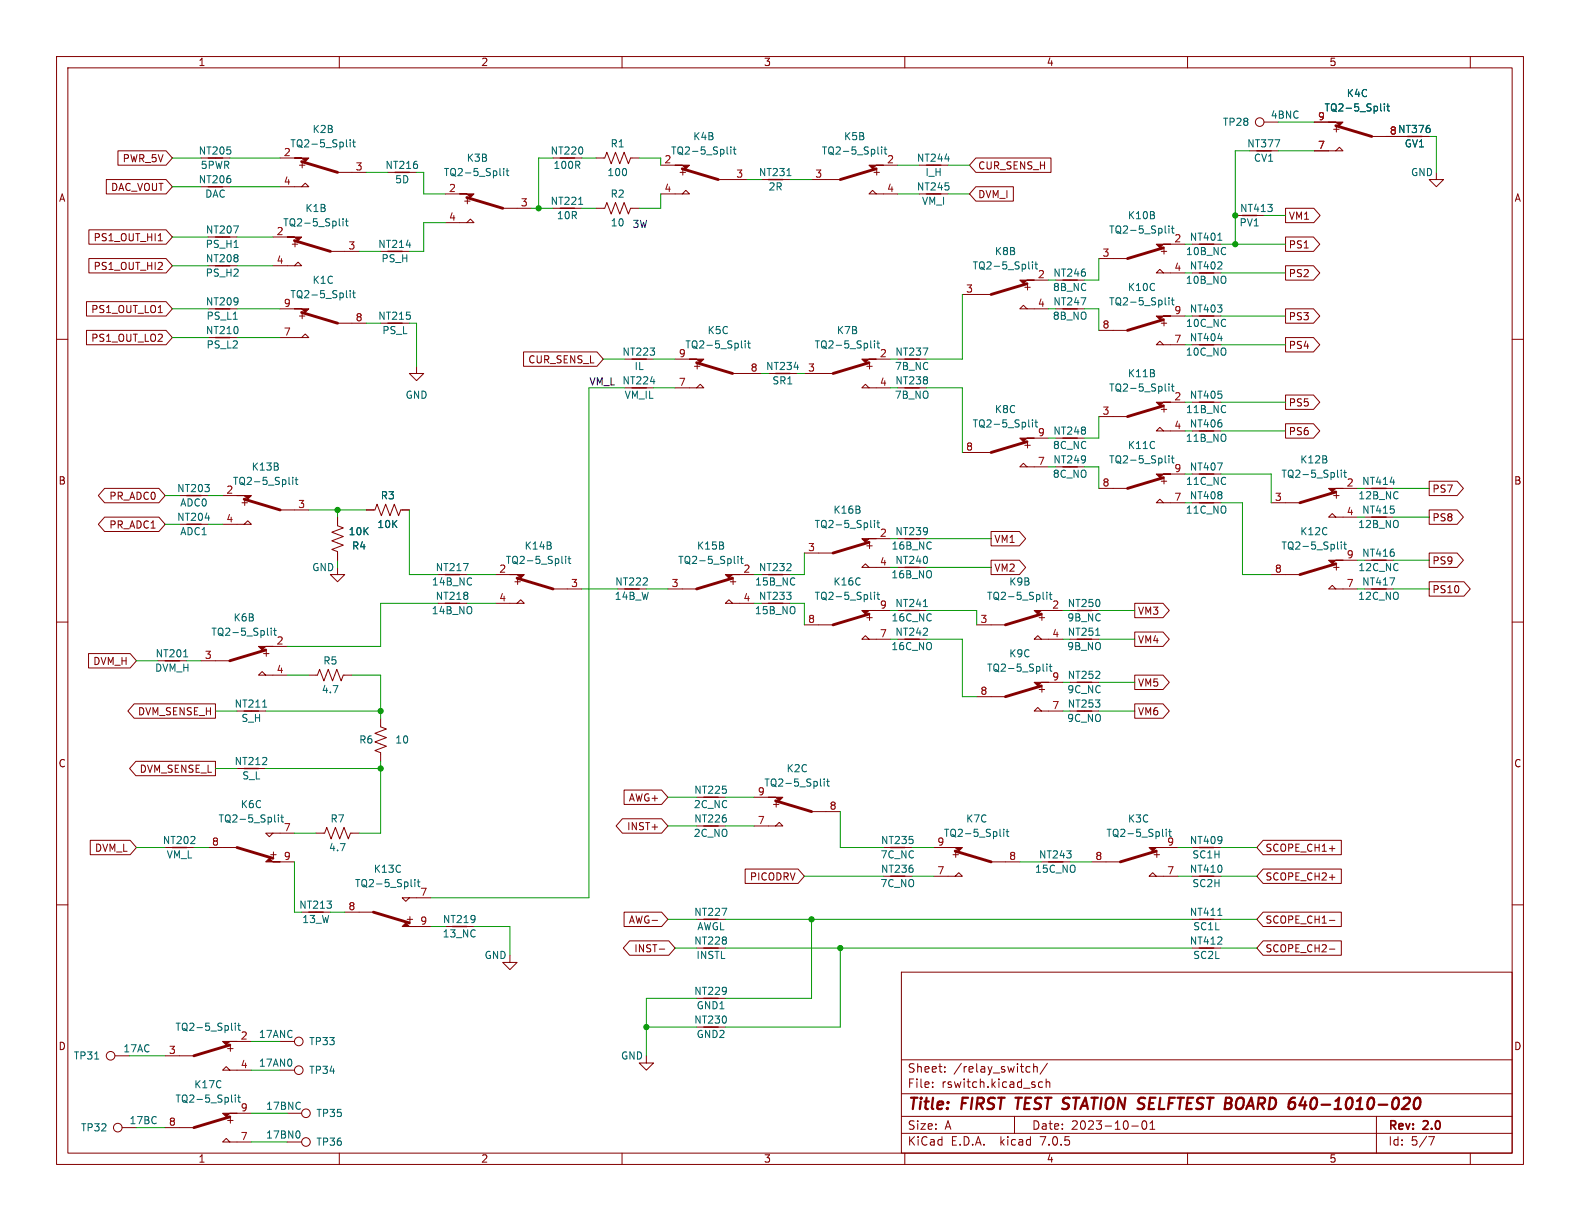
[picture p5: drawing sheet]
<svg xmlns="http://www.w3.org/2000/svg" width="279mm" height="216mm" viewBox="0 0 279 216" stroke-linecap="round" stroke-linejoin="round" font-family="sans-serif">
<g fill="none" stroke="#840000" stroke-width=".18">
<path d="M10 10h259.4v195.9h-259.4zM12 12h255.4v191.9h-255.4zM60 10v2M110 10v2M160 10v2M210 10v2M260 10v2M18.8 31.7h10.6l1.1 1.3-1.1 1.3h-10.6zM20.9 26.7h8.5l1.1 1.2-1.1 1.3h-8.5zM49.5 33h5.1l-.6-.6-.7 .6M49.5 27.9h2.6M59.7 30.5h5.1"/>
<path d="M78.7 39.4h5.1l-.6-.7-.7 .7M78.7 34.3h2.6M88.9 36.8h5.1M105.4 27.9h1.5l.4-1 .8 2.1 .7-2.1 .8 2.1 .8-2.1 .7 2.1 .4-1.1h1.5M105.4 36.8h1.5l.4-1 .8 2 .7-2 .8 2 .8-2 .7 2 .4-1h1.5M116.8 34.3h5.1l-.6-.6-.7 .6M116.8 29.2h2.6M127 31.8h5.1M143.5 31.8h5.1M154.9 34.3l-.6-.6-.6 .6h5M156.2 29.2h2.5M172.6 27.9h13.3v2.6h-13.3l-1.2-1.3z"/>
<path d="M172.6 33h6.6v2.6h-6.6l-1.2-1.3zM218.4 38.1h2.6M223.5 21.6h2.6M227.3 36.8h5l1.1 1.3-1.1 1.3h-5zM232.4 26.7h5.1l-.6-.7-.7 .7M232.4 21.6h2.5M242.6 24.1h5M254 30.5v1.3h1.3l-1.3 1.2-1.3-1.2h1.3M10 60h2M15.3 58.4h14.1l1.1 1.3-1.1 1.3h-14.1zM15.3 53.3h14.1l1.1 1.3-1.1 1.3h-14.1zM15.7 45.7h13.7l1.1 1.3-1.1 1.3h-13.7z"/>
<path d="M15.7 40.6h13.7l1.1 1.3-1.1 1.3h-13.7zM28 42.6h.7M48.3 47h5l-.6-.6-.6 .6M48.3 41.9h2.5M49.5 59.7h5.1l-.6-.6-.7 .6M49.5 54.6h2.6M58.4 44.5h5.1M59.7 57.2h5.1M170.2 52.1h5.1M181.6 54.6l-.6-.6-.7 .6h5.1M182.9 49.5h2.5M194.3 58.4h5.1"/>
<path d="M194.3 45.7h5.1M205.7 48.3l-.6-.7-.6 .7h5M207 55.9h2.5M207 43.2h2.5M227.3 41.9h5l1.1 1.3-1.1 1.3h-5zM227.3 47h5l1.1 1.3-1.1 1.2h-5zM227.3 59.7h5l1.1 1.3-1.1 1.2h-5zM227.3 54.6h5l1.1 1.3-1.1 1.3h-5zM267.4 60h2M73.7 64.8v1.2h1.2l-1.2 1.3-1.3-1.3h1.3M92.6 62.2h13l1.1 1.3-1.1 1.3h-13zM119.4 68.6h5.1l-.7-.7-.6 .7"/>
<path d="M119.4 63.5h2.5M129.5 66h5.1M142.2 66h5.1M153.7 68.6l-.7-.7-.6 .7h5.1M154.9 63.5h2.6M182.9 77.5h2.5M194.3 73.7h5.1M205.7 61l-.6-.7-.6 .7h5M205.7 76.2l-.6-.6-.6 .6h5M207 71.1h2.5M227.3 69.8h5l1.1 1.3-1.1 1.3h-5zM227.3 74.9h5l1.1 1.3-1.1 1.3h-5z"/>
<path d="M18.5 86.4h9.6l1.1 1.2-1.1 1.3h-9.6l-1.1-1.3zM18.5 91.4h9.6l1.1 1.3-1.1 1.3h-9.6l-1.1-1.3zM39.4 92.7h5l-.6-.6-.6 .6M39.4 87.6h2.5M49.5 90.2h5.1M59.7 91.4v1.6l1 .3-2 .8 2 .8-2 .7 2 .8-2 .8 1 .3v1.6M64.8 90.2h1.5l.4-1 .7 2 .8-2 .8 2 .7-2 .8 2 .4-1h1.5M142.2 97.8h5.1M154.9 95.3h2.6M170.2 80h5.1M175.3 99.1h5l1.1 1.2-1.1 1.3h-5zM175.3 94h5l1.1 1.3-1.1 1.2h-5z"/>
<path d="M181.6 82.6l-.6-.7-.7 .7h5.1M194.3 86.4h5.1M205.7 88.9l-.6-.6-.6 .6h5M207 83.8h2.5M224.8 88.9h5.1M236.2 91.4l-.6-.6-.7 .6h5.1M237.5 86.4h2.5M237.5 99.1h2.5M252.7 97.8h5l1.1 1.3-1.1 1.2h-5zM252.7 90.2h5l1.1 1.2-1.1 1.3h-5zM252.7 85.1h5l1.1 1.3-1.1 1.2h-5zM10 110h2"/>
<path d="M15.7 115.6h7.3l1.1 1.2-1.1 1.3h-7.3zM35.6 116.8h5M47 119.4l-.6-.7-.7 .7h5.1M48.3 114.3h2.5M54.6 119.4h1.5l.4-1 .8 2 .7-2 .8 2 .8-2 .7 2 .4-1h1.5M59.7 100.3v1.3h1.3l-1.3 1.3-1.3-1.3h1.3M87.6 106.7h5.1l-.6-.7-.7 .7M87.6 101.6h2.6M97.8 104.1h5.1M118.1 104.1h5.1M129.5 106.7l-.6-.7-.6 .7h5M130.8 101.6h2.5"/>
<path d="M142.2 110.5h5.1M153.7 113l-.7-.6-.6 .6h5.1M153.7 100.3l-.7-.6-.6 .6h5.1M154.9 108h2.6M172.7 110.5h5.1M184.1 113l-.6-.6-.6 .6h5.1M185.4 108h2.6M200.7 111.8h5l1.1 1.2-1.1 1.3h-5zM200.7 119.4h5l1.1 1.3-1.1 1.2h-5zM200.7 106.7h5l1.1 1.3-1.1 1.2h-5zM224.8 101.6h5.1M236.2 104.1l-.6-.6-.7 .6h5.1"/>
<path d="M252.7 102.9h6.2l1.1 1.2-1.1 1.3h-6.2zM267.4 110h2M23.7 124.5h14.4v2.5h-14.4l-1.1-1.3zM24 134.6h14.1v2.6h-14.1l-1.1-1.3zM67.3 127v1.5l1 .4-2 .8 2 .7-2 .8 2 .8-2 .7 1 .4v1.5M110.4 139.7h6.6l1.1 1.3-1.1 1.2h-6.6zM172.7 123.2h5.1M184.1 125.7l-.6-.6-.6 .6h5.1M185.4 120.7h2.6M200.7 124.5h5l1.1 1.2-1.1 1.3h-5zM10 160h2M16 148.6h7l1.1 1.3-1.1 1.2h-7z"/>
<path d="M36.8 149.9h5.1M48.3 147.3l-.7 .7-.6-.7h5.1M49.5 152.4h2.6M55.9 147.3h1.5l.4-1 .7 2 .8-2 .8 2 .7-2 .8 2 .4-1h1.5M72.4 158.8l-.6 .6-.7-.6h5.1M110.1 144.8h6.9l1.1 1.3-1.1 1.2h-6.9l-1.2-1.2zM131.8 153.7h9.3l1.1 1.2-1.1 1.3h-9.3zM133.3 146.1h5.1l-.6-.7-.6 .7M133.3 141h2.6M143.5 143.5h5.1M165.1 154.9h5.1l-.7-.6-.6 .6M165.1 149.9h2.5"/>
<path d="M175.3 152.4h5M193 152.4h5.1M204.5 154.9l-.7-.6-.6 .6h5.1M205.7 149.9h2.6M223.4 153.7h13.8v2.5h-13.8l-1.2-1.3zM223.4 148.6h13.8v2.5h-13.8l-1.2-1.2zM235.1 155.1h1M235.1 150h1M267.4 160h2M61 161.3h5M73.7 163.8h2.5M90.2 168.9v1.3h1.2l-1.2 1.3-1.3-1.3h1.3"/>
<path d="M110.4 161.3h6.6l1.1 1.3-1.1 1.2h-6.6zM111.3 166.4h7l1.1 1.2-1.1 1.3h-7l-1.1-1.3zM116.6 167.8h.9M159.4 171.9h108v32h-108zM223.4 166.4h13.8v2.5h-13.8l-1.2-1.3zM223.4 161.3h13.8v2.5h-13.8l-1.2-1.2zM235.1 167.8h1M235.1 162.7h1M20.3 186.7h2.6M21.6 199.4h2.5M29.2 186.7h5.1M29.2 199.4h5.1"/>
<path d="M40.6 189.2l-.6-.6-.6 .6h5M41.9 184.2h2.5M41.9 196.9h2.5M49.5 184.2h2.6M49.5 189.2h2.6M50.8 196.9h2.5M114.3 186.7v1.3h1.3l-1.3 1.2-1.3-1.2h1.3M159.4 197.4h108M159.4 193.4h108M159.4 187.4h108M164.9 192.1v.2M164.9 191.4v.1"/>
<path d="M167.1 189.4v.2M167.1 188.7v.1M179.4 197.4v3M181.7 188.6l.4 .1M182.1 189.5l-.4 .1M182.8 188.7l.2-.1 .4 .1v.9M182.8 188.1v1.5M184.4 191.4l-.5-.1-.3 .3v.4l.2 .2h.6M185 191.4l.2-.1 .4 .1v.9M185 190.8v1.5M185.2 188l-1.3 1.9M200.1 199.1h1.2"/>
<path d="M202.1 198.3l.2-.1a.81 .81 0 0 1 .6 .6 .81 .81 0 0 1-.3 .8l-.2 .1a.81 .81 0 0 1-.3-1.4zM203.4 199.7h.8M203.4 198.6l.4-.4v1.5M243.4 197.4v6.5M40.6 201.9l-.6-.6-.6 .6h5M50.8 201.9h2.5M60 203.9v2M110 203.9v2M159.4 200.4h108M160 203.9v2M210 203.9v2M252.6 201h1l-.6 1.5"/>
<path d="M260 203.9v2"/>
<circle cx="222.8" cy="21.6" r=".76"/>
<circle cx="19.6" cy="186.7" r=".76"/>
<circle cx="20.8" cy="199.4" r=".76"/>
<circle cx="52.8" cy="184.1" r=".76"/>
<circle cx="52.8" cy="189.2" r=".76"/>
<circle cx="54.1" cy="196.8" r=".76"/>
<circle cx="54.1" cy="201.9" r=".76"/>
</g>
<path d="M249.2 194.2l.1 .3-.1 .5M250.3 194.3a.46 .46 0 0 1 .5-.2 .46 .46 0 0 1 .3 .4 1.15 1.15 0 0 1-.7 1.6l-.2-.1a1.54 1.54 0 0 1 .1-1.7z" fill="none" stroke="#840000" stroke-width=".4"/>
<g fill="none" stroke="#840000" stroke-width=".51">
<path d="M53.3 28.6l6.4 1.9M82.5 34.9l6.4 1.9M120.6 29.8l6.4 2M154.9 29.8l-6.3 2M236.2 22.2l6.4 1.9M52.1 42.5l6.3 2M53.3 55.2l6.4 2M181.6 50.2l-6.3 1.9M205.7 56.5l-6.3 1.9M205.7 43.8l-6.3 1.9M123.2 64.1l6.3 1.9M153.7 64.1l-6.4 1.9"/>
<path d="M181.6 78.1l-6.3 1.9M205.7 71.8l-6.3 1.9M43.2 88.3l6.3 1.9M153.7 95.9l-6.4 1.9M205.7 84.5l-6.3 1.9M236.2 99.7l-6.3 1.9M236.2 87l-6.3 1.9M47 114.9l-6.4 1.9M91.4 102.2l6.4 1.9M129.5 102.2l-6.3 1.9M153.7 108.6l-6.4 1.9M184.1 108.6l-6.3 1.9"/>
<path d="M184.1 121.3l-6.3 1.9M41.9 149.9l6.4 1.9M137.2 141.6l6.3 1.9M168.9 150.5l6.4 1.9M204.5 150.5l-6.4 1.9M66 161.3l6.4 1.9M40.6 184.8l-6.3 1.9M40.6 197.5l-6.3 1.9"/>
</g>
<g fill="#840000" stroke="#840000" stroke-width=".18">
<path d="M45.7 114.3h2.6h-1.3l-.6 .6z"/>
<path d="M52.1 54.6h2.5l-.6 .6-.7-.6z"/>
<path d="M47 152.4l.6-.6 .7 .6h1.2z"/>
<path d="M39.4 184.2h2.5h-1.3l-.6 .6z"/>
<path d="M52.1 27.9h2.5l-.6 .7-.7-.7z"/>
<path d="M182.9 120.7h2.5h-1.3l-.6 .6z"/>
<path d="M50.8 41.9h2.5l-.6 .6-.6-.6z"/>
<path d="M39.4 196.9h2.5h-1.3l-.6 .6z"/>
<path d="M90.2 101.6h2.5l-.6 .6-.7-.6z"/>
<path d="M71.1 163.8l.7-.6 .6 .6h1.3z"/>
<path d="M204.5 55.9h2.5h-1.3l-.6 .6z"/>
<path d="M128.3 101.6h2.5h-1.3l-.6 .6z"/>
<path d="M81.3 34.3h2.5l-.6 .6-.7-.6z"/>
<path d="M41.9 87.6h2.5l-.6 .7-.6-.7z"/>
<path d="M204.5 43.2h2.5h-1.3l-.6 .6z"/>
<path d="M119.4 29.2h2.5l-.6 .6-.7-.6z"/>
<path d="M121.9 63.5h2.6l-.7 .6-.6-.6z"/>
<path d="M153.7 29.2h2.5h-1.3l-.6 .6z"/>
<path d="M180.3 49.5h2.6h-1.3l-.6 .7z"/>
<path d="M180.3 77.5h2.6h-1.3l-.6 .6z"/>
<path d="M152.4 63.5h2.5h-1.2l-.7 .6z"/>
<path d="M152.4 108h2.5h-1.2l-.7 .6z"/>
<path d="M152.4 95.3h2.5h-1.2l-.7 .6z"/>
<path d="M182.9 108h2.5h-1.3l-.6 .6z"/>
<path d="M135.9 141h2.5l-.6 .6-.6-.6z"/>
<path d="M234.9 21.6h2.6l-.6 .6-.7-.6z"/>
<path d="M203.2 149.9h2.5h-1.2l-.7 .6z"/>
<path d="M167.6 149.9h2.6l-.7 .6-.6-.6z"/>
<path d="M204.5 83.8h2.5h-1.3l-.6 .7z"/>
<path d="M204.5 71.1h2.5h-1.3l-.6 .7z"/>
<path d="M234.9 99.1h2.6h-1.3l-.6 .6z"/>
<path d="M234.9 86.4h2.6h-1.3l-.6 .6z"/>
</g>
<g fill="none" stroke="#006464" stroke-width=".18">
<path d="M244.1 19.4l.2 .2M244.8 18.4v.1M244.8 18.8v.8M245.2 18.8h.5M245.4 18.4v1l.3 .2M60 39.8l.2 .1M60.7 38.7v.1M60.7 39.1v.8M61.1 39.1h.5M61.3 25.8l.1 .2M61.3 38.7v1.1l.3 .1M61.9 24.7v.1"/>
<path d="M61.9 25.1v.9M62.4 25.1h.4M62.5 24.7v1.1l.3 .2M88.4 30.9l.2 .2M89.1 29.8v.1M89.1 30.2v.9M89.5 30.2h.5M89.7 29.8v1.1l.3 .2M102.3 36.1h.8M128.6 27.1l.2 .1M129.2 26v.1M129.2 26.4v.8"/>
<path d="M129.7 26.4h.4M129.8 26v1.1l.3 .1M139.2 31.1h.7M155.2 27.1l.2 .1M155.9 26v.1M155.9 26.4v.8M156.3 26.4h.5M156.5 26l.1 1.2M206.7 39.9v.2M207.3 39.9l.1 1.3M61.3 52.5l.1 .1M61.9 51.4v.1"/>
<path d="M61.9 51.8v.8M62.4 51.8h.4M62.5 51.4v1.1l.3 .1M181.9 47.4l.2 .2M182.6 46.3v.1M182.6 46.7v.9M183 46.7h.5M183.2 46.3v1.2M206 53.7l.2 .2M206 41l.2 .2M206.7 40.4v.8M206.7 52.6v.2"/>
<path d="M206.7 53.1v.8M207.1 53.1h.5M207.1 40.4h.5M207.3 52.6l.1 1.3M215.4 42.5h.7M131.1 61.4l.2 .1M131.8 60.3v.1M131.8 60.7v.8M132.2 60.7h.5M132.4 60.3v1.1l.3 .1M154 61.4l.2 .1M154.6 60.3v.1"/>
<path d="M154.6 60.7v.8M155.1 60.7h.4M155.2 60.3l.1 1.2M181.9 75.3l.2 .2M182.6 74.2v.2M182.6 74.7v.8M183 74.7h.5M183.2 74.2v1.2M206 69l.2 .2M206.7 67.9v.1M206.7 68.3v.9M207.1 68.3h.5"/>
<path d="M207.3 67.9l.1 1.2M51.1 85.5l.2 .2M51.8 84.4v.1M51.8 84.8v.9M52.2 84.8h.5M52.4 84.4v1.1l.3 .2M99.4 99.5l.1 .1M100 98.4v.1M100 98.8v.8M100.5 98.8h.4M100.6 98.4v1.1l.3 .1M129.8 99.5l.2 .1"/>
<path d="M130.5 98.4v.1M130.5 98.8v.8M130.9 98.8h.5M131.1 98.4l.1 1.2M154 93.1l.2 .2M154.6 92v.1M154.6 92.4v.9M155.1 92.4h.4M155.2 92l.1 1.2M206 81.7l.2 .2M206.7 80.6v.1M206.7 81v.9"/>
<path d="M207.1 81h.5M207.3 80.6l.1 1.2M236.5 96.9l.2 .2M236.5 84.2l.2 .2M237.2 83.1v.2M237.2 83.6v.8M237.2 95.8v.2M237.2 96.3v.8M237.6 96.3h.5M237.6 83.6h.5M237.8 83.1l.1 1.2M237.8 95.8l.1 1.2"/>
<path d="M32.5 116.1h.7M47.3 112.2l.2 .1M48 111.1v.1M48 111.5v.8M48.4 111.5h.5M48.6 111.1v1.2M154 105.8l.2 .2M154.6 104.7v.1M154.6 105.1v.9M155.1 105.1h.4M155.2 104.7l.1 1.2M163.3 107.3h.7"/>
<path d="M184.5 118.5l.1 .2M184.5 105.8l.1 .2M185.1 104.7v.1M185.1 105.1v.9M185.1 117.4v.1M185.1 117.8v.9M185.5 117.8h.5M185.5 105.1h.5M185.7 104.7l.1 1.2M185.7 117.4l.1 1.2M193.8 112.3h.7M46.4 125h.8"/>
<path d="M145.1 138.8l.2 .2M145.7 137.7v.2M145.7 138.2v.8M146.2 138.2h.5M146.4 137.7v1.1l.3 .2M48.6 145.2l.1 .2M49.2 144.1v.1M49.2 144.5v.9M49.7 144.5h.4M49.8 144.1l.1 1.2M72.7 156.6l.2 .2M73.4 155.5v.1"/>
<path d="M73.4 155.9v.9M73.8 155.9h.5M74 155.5v1.2M176.8 147.7l.2 .2M177.5 146.6v.2M177.5 147.1v.8M177.9 147.1h.5M178.1 146.6v1.1l.3 .2M205.6 147.7l.2 .2M206.2 146.6v.2M206.2 147.1v.8M206.7 147.1h.4"/>
<path d="M206.8 146.6l.1 1.2M215.4 161.9h.7M40.9 182l.2 .2M40.9 194.7l.2 .2M41.6 180.9v.1M41.6 181.3v.9M41.6 193.6v.1M41.6 194v.9M42 181.3h.5M42 194h.5M42.2 180.9l.1 1.2M42.2 193.6l.1 1.2"/>
<path d="M52.9 200.1l.1 .4-.1 .6"/>
</g>
<g fill="none" stroke="#009600" stroke-width=".18">
<path d="M30.5 27.9h5.1M30.5 33h5.1M40.6 27.9h8.9M40.6 33h8.9M64.8 30.5h3.8M73.7 30.5h1.2v3.8h3.8M78.7 39.4h-3.8v5.1h-2.5M94 36.8h3.8M97.8 27.9h-2.6v8.9M102.9 27.9h2.5M102.9 36.8h2.5M113 27.9h3.8v1.3"/>
<path d="M116.8 34.3v2.5h-3.8M132.1 31.8h2.5M139.7 31.8h3.8M158.7 29.2h3.9M158.7 34.3h3.9M167.6 29.2h3.8M167.6 34.3h3.8M221 26.7h-2.6v16.5M223.5 38.1h3.8M226.1 26.7h6.3M226.1 21.6h6.3M252.7 24.1h1.3v6.4"/>
<path d="M30.5 54.6h6.3M30.5 41.9h6.3M30.5 47h6.3M30.5 59.7h6.3M41.9 54.6h7.6M41.9 41.9h6.4M41.9 47h6.4M41.9 59.7h7.6M63.5 44.5h3.8M64.8 57.2h2.5M72.4 57.2h1.3v7.6M170.2 52.1v11.4h-6.4"/>
<path d="M185.4 54.6h1.3M185.4 49.5h1.3M191.8 54.6h2.5v3.8M194.3 45.7v3.8h-2.5M209.5 55.9h1.3M209.5 43.2h1.3M209.5 48.3h1.3M215.9 55.9h11.4M215.9 43.2h11.4M215.9 48.3h11.4M106.7 63.5h3.8M110.5 68.6h-6.4v90.2h-27.9"/>
<path d="M115.6 63.5h3.8M115.6 68.6h3.8M134.6 66h1.3M141 66h1.2M157.5 63.5h1.2M157.5 68.6h1.2M163.8 68.6h6.4v11.4M185.4 77.5h1.3M194.3 73.7v3.8h-2.5M209.5 71.1h1.3M209.5 61h1.3M209.5 76.2h1.3"/>
<path d="M215.9 71.1h11.4M215.9 61h11.4M215.9 76.2h11.4M29.2 87.6h2.5M29.2 92.7h2.5M36.8 87.6h2.6M36.8 92.7h2.6M54.6 90.2h10.2M59.7 90.2v1.2M59.7 99.1v1.2M72.4 90.2v11.4h5.1M142.2 97.8v3.8h-2.5"/>
<path d="M157.5 95.3h1.2M163.8 95.3h11.5M185.4 82.6h1.3M191.8 82.6h2.5v3.8M209.5 83.8h1.3M209.5 88.9h1.3M215.9 83.8h8.9v5.1M215.9 88.9h3.8v12.7h5.1M240 99.1h1.3M240 91.4h1.3M240 86.4h1.3M246.4 99.1h6.3"/>
<path d="M246.4 91.4h6.3M246.4 86.4h6.3M24.1 116.8h3.8M33 116.8h2.6M50.8 119.4h3.8M62.2 119.4h5.1v7.6M77.5 106.7h-10.2v7.6h-16.5M82.5 101.6h5.1M82.5 106.7h5.1M102.9 104.1h6.3M114.3 104.1h3.8M133.3 101.6h1.3"/>
<path d="M133.3 106.7h1.3M139.7 106.7h2.5v3.8M157.5 113h1.2M157.5 108h1.2M157.5 100.3h1.2M163.8 113h6.4v10.2h2.5M163.8 108h8.9v2.5M163.8 100.3h11.5M188 113h1.2M188 108h1.2M194.3 113h6.4M194.3 108h6.4"/>
<path d="M240 104.1h1.3M246.4 104.1h6.3M38.1 125.7h3.8M38.1 135.9h3.8M47 125.7h20.3M47 135.9h20.3M67.3 134.6v12.7h-3.8M188 120.7h1.2M188 125.7h1.2M194.3 120.7h6.4M194.3 125.7h6.4M24.1 149.9h5.1"/>
<path d="M34.3 149.9h2.5M52.1 152.4v8.9h1.2M52.1 147.3h3.8M118.1 146.1h5.1M118.1 141h5.1M128.3 146.1h5M128.3 141h5M142.2 154.9h14M148.6 143.5v6.4h7.6M161.3 149.9h3.8M161.3 154.9h3.8M180.3 152.4h3.8"/>
<path d="M189.2 152.4h3.8M208.3 149.9h2.5M208.3 154.9h2.5M215.9 149.9h6.3M215.9 154.9h6.3M58.4 161.3h2.6M76.2 163.8h2.5M83.8 163.8h6.4v5.1M118.1 162.6h5.1M119.4 167.6h3.8M123.2 176.5h-8.9v10.2M128.3 162.6h82.5"/>
<path d="M128.3 167.6h82.5M143.5 162.6v13.9h-15.2M148.6 167.6v14h-20.3M215.9 162.6h6.3M215.9 167.6h6.3M22.9 186.7h6.3M24.1 199.4h5.1M44.4 184.2h5.1M44.4 196.9h6.4M44.4 189.2h5.1M114.3 181.6h8.9M44.4 201.9h6.4"/>
</g>
<g fill="#009600" stroke="#009600" stroke-width=".18">
<circle cx="143.5" cy="162.6" r=".46"/>
<circle cx="114.3" cy="181.6" r=".46"/>
<circle cx="95.2" cy="36.8" r=".46"/>
<circle cx="67.3" cy="135.9" r=".46"/>
<circle cx="67.3" cy="125.7" r=".46"/>
<circle cx="59.7" cy="90.2" r=".46"/>
<circle cx="218.4" cy="38.1" r=".46"/>
<circle cx="218.4" cy="43.2" r=".46"/>
<circle cx="148.6" cy="167.6" r=".46"/>
</g>
<g font-size="2.8" fill="#840000">
<text x="160.4" y="196.7">Title:</text>
<text x="169.9" y="196.7">FIRST TEST STATION SELFTEST BOARD 640-1010-020</text>
</g>
<g font-size="2.1" fill="#840000">
<text x="160.4" y="189.8">Sheet:</text>
<text x="168.6" y="189.8">/relay_switch/</text>
<text x="160.4" y="192.5">File:</text>
<text x="166.4" y="192.5">rswitch.kicad_sch</text>
<text x="160.4" y="202.7">KiCad</text>
<text x="160.4" y="199.9">Size:</text>
<text x="167" y="199.9">A</text>
<text x="168.1" y="202.7">E.D.A.</text>
<text x="176.8" y="202.7">kicad</text>
<text x="182.4" y="199.9">Date:</text>
<text x="183.9" y="202.7">7.0.5</text>
<text x="189.3" y="199.9">2023-10-01</text>
<text x="245.4" y="200.1">Rev:</text>
<text x="245.4" y="202.7">Id:</text>
<text x="249.4" y="202.7">5/7</text>
<text x="251.6" y="200.1">2.0</text>
</g>
<g font-size="1.8" fill="#840000">
<text x="35" y="11.8">1</text>
<text x="85" y="11.8">2</text>
<text x="135" y="11.8">3</text>
<text x="185" y="11.8">4</text>
<text x="235" y="11.8">5</text>
<text x="237.1" y="23.7" transform="rotate(-90 237.1 23.7)">+</text>
<text x="21.7" y="28.9">PWR_5V</text>
<text x="10.4" y="35.8">A</text>
<text x="19.6" y="33.9">DAC_VOUT</text>
<text x="54.2" y="30.1" transform="rotate(-90 54.2 30.1)">+</text>
<text x="121.5" y="31.3" transform="rotate(-90 121.5 31.3)">+</text>
<text x="155.8" y="31.3" transform="rotate(-90 155.8 31.3)">+</text>
<text x="172.9" y="30.1">CUR_SENS_H</text>
<text x="172.9" y="35.2">DVM_I</text>
<text x="267.8" y="35.8">A</text>
<text x="83.4" y="36.4" transform="rotate(-90 83.4 36.4)">+</text>
<text x="227.8" y="39">VM1</text>
<text x="16.5" y="47.9">PS1_OUT_HI2</text>
<text x="16.5" y="42.8">PS1_OUT_HI1</text>
<text x="52.9" y="44" transform="rotate(-90 52.9 44)">+</text>
<text x="206.6" y="45.3" transform="rotate(-90 206.6 45.3)">+</text>
<text x="227.8" y="44.1">PS1</text>
<text x="182.4" y="51.7" transform="rotate(-90 182.4 51.7)">+</text>
<text x="227.8" y="49.2">PS2</text>
<text x="16.1" y="55.5">PS1_OUT_LO1</text>
<text x="54.2" y="56.7" transform="rotate(-90 54.2 56.7)">+</text>
<text x="206.6" y="58" transform="rotate(-90 206.6 58)">+</text>
<text x="227.8" y="56.8">PS3</text>
<text x="16.1" y="60.6">PS1_OUT_LO2</text>
<text x="93.4" y="64.4">CUR_SENS_L</text>
<text x="124" y="65.6" transform="rotate(-90 124 65.6)">+</text>
<text x="154.5" y="65.6" transform="rotate(-90 154.5 65.6)">+</text>
<text x="227.8" y="61.9">PS4</text>
<text x="206.6" y="73.2" transform="rotate(-90 206.6 73.2)">+</text>
<text x="227.8" y="72">PS5</text>
<text x="227.8" y="77.1">PS6</text>
<text x="182.4" y="79.6" transform="rotate(-90 182.4 79.6)">+</text>
<text x="10.3" y="85.8">B</text>
<text x="19.3" y="88.5">PR_ADC0</text>
<text x="44" y="89.8" transform="rotate(-90 44 89.8)">+</text>
<text x="206.6" y="85.9" transform="rotate(-90 206.6 85.9)">+</text>
<text x="237.1" y="88.5" transform="rotate(-90 237.1 88.5)">+</text>
<text x="253.2" y="87.3">PS7</text>
<text x="267.7" y="85.8">B</text>
<text x="19.3" y="93.6">PR_ADC1</text>
<text x="253.2" y="92.4">PS8</text>
<text x="154.5" y="97.4" transform="rotate(-90 154.5 97.4)">+</text>
<text x="175.7" y="101.2">VM2</text>
<text x="175.7" y="96.2">VM1</text>
<text x="237.1" y="101.2" transform="rotate(-90 237.1 101.2)">+</text>
<text x="253.2" y="100">PS9</text>
<text x="92.3" y="103.7" transform="rotate(-90 92.3 103.7)">+</text>
<text x="130.4" y="103.7" transform="rotate(-90 130.4 103.7)">+</text>
<text x="253.2" y="105.1">PS10</text>
<text x="154.5" y="110.1" transform="rotate(-90 154.5 110.1)">+</text>
<text x="185" y="110.1" transform="rotate(-90 185 110.1)">+</text>
<text x="201.1" y="113.9">VM4</text>
<text x="201.1" y="108.9">VM3</text>
<text x="16.5" y="117.8">DVM_H</text>
<text x="47.8" y="116.4" transform="rotate(-90 47.8 116.4)">+</text>
<text x="185" y="122.8" transform="rotate(-90 185 122.8)">+</text>
<text x="201.1" y="121.6">VM5</text>
<text x="24.4" y="126.6">DVM_SENSE_H</text>
<text x="201.1" y="126.6">VM6</text>
<text x="10.3" y="135.8">C</text>
<text x="24.7" y="136.8">DVM_SENSE_L</text>
<text x="267.7" y="135.8">C</text>
<text x="111.2" y="141.9">AWG+</text>
<text x="138" y="143.1" transform="rotate(-90 138 143.1)">+</text>
<text x="110.9" y="147">INST+</text>
<text x="16.8" y="150.8">DVM_L</text>
<text x="49.1" y="152" transform="rotate(-90 49.1 152)">+</text>
<text x="132.6" y="155.9">PICODRV</text>
<text x="169.7" y="152" transform="rotate(-90 169.7 152)">+</text>
<text x="205.3" y="152" transform="rotate(-90 205.3 152)">+</text>
<text x="223.7" y="155.9">SCOPE_CH2+</text>
<text x="223.7" y="150.8">SCOPE_CH1+</text>
<text x="73.2" y="163.4" transform="rotate(-90 73.2 163.4)">+</text>
<text x="111.2" y="163.5">AWG-</text>
<text x="223.7" y="163.5">SCOPE_CH1-</text>
<text x="112.1" y="168.6">INST-</text>
<text x="223.7" y="168.6">SCOPE_CH2-</text>
<text x="10.3" y="185.8">D</text>
<text x="267.7" y="185.8">D</text>
<text x="41.5" y="186.3" transform="rotate(-90 41.5 186.3)">+</text>
<text x="41.5" y="199" transform="rotate(-90 41.5 199)">+</text>
<text x="35" y="205.7">1</text>
<text x="85" y="205.7">2</text>
<text x="135" y="205.7">3</text>
<text x="185" y="205.7">4</text>
<text x="235" y="205.7">5</text>
</g>
<g font-size="1.8" fill="#006464">
<text x="238.1" y="17.3">K4C</text>
<text x="55.2" y="23.7">K2B</text>
<text x="216.2" y="22.4">TP28</text>
<text x="224.7" y="21.1">4BNC</text>
<text x="234.2" y="19.9">TQ2-5_Split</text>
<text x="35.1" y="27.5">NT205</text>
<text x="51.3" y="26.2">TQ2-5_Split</text>
<text x="82.5" y="28.8">K3B</text>
<text x="97.3" y="27.5">NT220</text>
<text x="107.9" y="26.2">R1</text>
<text x="118.6" y="27.5">TQ2-5_Split</text>
<text x="122.5" y="25">K4B</text>
<text x="145.3" y="27.5">TQ2-5_Split</text>
<text x="149.2" y="25">K5B</text>
<text x="156.8" y="29">2</text>
<text x="162.1" y="28.8">NT244</text>
<text x="220.5" y="26.2">NT377</text>
<text x="221.7" y="28.8">CV1</text>
<text x="248.3" y="26.2">GV1</text>
<text x="35.1" y="32.6">NT206</text>
<text x="35.4" y="30">5PWR</text>
<text x="36.2" y="35.1">DAC</text>
<text x="68.1" y="30">NT216</text>
<text x="69.8" y="32.6">5D</text>
<text x="78.4" y="31.3">TQ2-5_Split</text>
<text x="97.8" y="30">100R</text>
<text x="107.3" y="31.3">100</text>
<text x="107.9" y="35.1">R2</text>
<text x="134.1" y="31.3">NT231</text>
<text x="135.9" y="33.8">2R</text>
<text x="162.1" y="33.8">NT245</text>
<text x="163.6" y="31.3">I_H</text>
<text x="249.5" y="31.3">GND</text>
<text x="36.3" y="41.5">NT207</text>
<text x="50" y="40.2">TQ2-5_Split</text>
<text x="53.9" y="37.7">K1B</text>
<text x="97.3" y="36.4">NT221</text>
<text x="98.4" y="38.9">10R</text>
<text x="107.9" y="40.2">10</text>
<text x="163" y="36.4">VM_I</text>
<text x="196.1" y="41.5">TQ2-5_Split</text>
<text x="199.4" y="38.9">K10B</text>
<text x="219.1" y="40.2">PV1</text>
<text x="219.2" y="37.7">NT413</text>
<text x="36.3" y="44">PS_H1</text>
<text x="36.3" y="46.5">NT208</text>
<text x="66.8" y="44">NT214</text>
<text x="67.4" y="46.5">PS_H</text>
<text x="171.9" y="47.8">TQ2-5_Split</text>
<text x="175.9" y="45.3">K8B</text>
<text x="207.6" y="42.9">2</text>
<text x="209.7" y="45.3">10B_NC</text>
<text x="210.3" y="47.8">NT402</text>
<text x="210.3" y="42.7">NT401</text>
<text x="36.3" y="49.1">PS_H2</text>
<text x="51.3" y="52.9">TQ2-5_Split</text>
<text x="55.2" y="50.4">K1C</text>
<text x="183.5" y="49.3">2</text>
<text x="186.1" y="51.6">8B_NC</text>
<text x="186.2" y="49.1">NT246</text>
<text x="199.4" y="51.6">K10C</text>
<text x="209.6" y="50.4">10B_NO</text>
<text x="36.3" y="54.2">NT209</text>
<text x="36.3" y="59.2">NT210</text>
<text x="36.5" y="56.7">PS_L1</text>
<text x="66.8" y="56.7">NT215</text>
<text x="67.5" y="59.2">PS_L</text>
<text x="125.1" y="59.2">K5C</text>
<text x="147.9" y="59.2">K7B</text>
<text x="186.1" y="56.7">8B_NO</text>
<text x="186.2" y="54.2">NT247</text>
<text x="196.1" y="54.2">TQ2-5_Split</text>
<text x="207.6" y="55.6">9</text>
<text x="209.7" y="58">10C_NC</text>
<text x="210.3" y="55.4">NT403</text>
<text x="36.5" y="61.8">PS_L2</text>
<text x="110" y="63.1">NT223</text>
<text x="112.1" y="65.6">IL</text>
<text x="121.1" y="61.8">TQ2-5_Split</text>
<text x="135.4" y="65.6">NT234</text>
<text x="144" y="61.8">TQ2-5_Split</text>
<text x="155.5" y="63.2">2</text>
<text x="158.2" y="65.6">7B_NC</text>
<text x="158.3" y="63.1">NT237</text>
<text x="209.6" y="63.1">10C_NO</text>
<text x="210.3" y="60.5">NT404</text>
<text x="71.7" y="70.7">GND</text>
<text x="110" y="68.1">NT224</text>
<text x="110.4" y="70.7">VM_IL</text>
<text x="136.5" y="68.1">SR1</text>
<text x="158.2" y="70.7">7B_NO</text>
<text x="158.3" y="68.1">NT238</text>
<text x="196.1" y="69.4">TQ2-5_Split</text>
<text x="199.4" y="66.9">K11B</text>
<text x="207.6" y="70.9">2</text>
<text x="210.3" y="70.7">NT405</text>
<text x="171.9" y="75.8">TQ2-5_Split</text>
<text x="175.9" y="73.2">K8C</text>
<text x="183.5" y="77.2">9</text>
<text x="186.2" y="77">NT248</text>
<text x="209.7" y="73.2">11B_NC</text>
<text x="210.3" y="75.8">NT406</text>
<text x="44.4" y="83.4">K13B</text>
<text x="186.1" y="79.6">8C_NC</text>
<text x="186.2" y="82.1">NT249</text>
<text x="196.1" y="82.1">TQ2-5_Split</text>
<text x="199.4" y="79.6">K11C</text>
<text x="207.6" y="83.6">9</text>
<text x="209.6" y="78.3">11B_NO</text>
<text x="210.3" y="83.4">NT407</text>
<text x="229.9" y="82.1">K12B</text>
<text x="31.3" y="87.2">NT203</text>
<text x="31.8" y="89.7">ADC0</text>
<text x="41.1" y="85.9">TQ2-5_Split</text>
<text x="67.3" y="88.5">R3</text>
<text x="186.1" y="84.6">8C_NO</text>
<text x="209.7" y="85.9">11C_NC</text>
<text x="210.3" y="88.5">NT408</text>
<text x="226.5" y="84.6">TQ2-5_Split</text>
<text x="238.1" y="86.1">2</text>
<text x="240.1" y="88.5">12B_NC</text>
<text x="240.8" y="85.9">NT414</text>
<text x="31.3" y="92.3">NT204</text>
<text x="31.8" y="94.8">ADC1</text>
<text x="61.6" y="94.8">10K</text>
<text x="66.7" y="93.5">10K</text>
<text x="144" y="93.5">TQ2-5_Split</text>
<text x="147.3" y="91">K16B</text>
<text x="155.5" y="95">2</text>
<text x="158.3" y="94.8">NT239</text>
<text x="209.6" y="91">11C_NO</text>
<text x="229.9" y="94.8">K12C</text>
<text x="240.1" y="93.5">12B_NO</text>
<text x="240.8" y="91">NT415</text>
<text x="55.2" y="101.2">GND</text>
<text x="62.2" y="97.3">R4</text>
<text x="77" y="101.2">NT217</text>
<text x="89.4" y="99.9">TQ2-5_Split</text>
<text x="92.7" y="97.3">K14B</text>
<text x="119.9" y="99.9">TQ2-5_Split</text>
<text x="123.2" y="97.3">K15B</text>
<text x="131.4" y="101.3">2</text>
<text x="134.1" y="101.2">NT232</text>
<text x="157.6" y="97.3">16B_NC</text>
<text x="158.3" y="99.9">NT240</text>
<text x="226.5" y="97.3">TQ2-5_Split</text>
<text x="238.1" y="98.8">9</text>
<text x="240.1" y="101.2">12C_NC</text>
<text x="240.8" y="98.6">NT416</text>
<text x="76.3" y="103.7">14B_NC</text>
<text x="77" y="106.2">NT218</text>
<text x="108.6" y="106.2">14B_W</text>
<text x="108.7" y="103.7">NT222</text>
<text x="133.5" y="103.7">15B_NC</text>
<text x="134.1" y="106.2">NT233</text>
<text x="144" y="106.2">TQ2-5_Split</text>
<text x="147.3" y="103.7">K16C</text>
<text x="155.5" y="107.7">9</text>
<text x="157.6" y="102.4">16B_NO</text>
<text x="158.3" y="107.5">NT241</text>
<text x="174.5" y="106.2">TQ2-5_Split</text>
<text x="178.4" y="103.7">K9B</text>
<text x="186" y="107.7">2</text>
<text x="188.7" y="107.5">NT250</text>
<text x="240.1" y="106.2">12C_NO</text>
<text x="240.8" y="103.7">NT417</text>
<text x="37.3" y="112.6">TQ2-5_Split</text>
<text x="41.2" y="110">K6B</text>
<text x="76.3" y="108.8">14B_NO</text>
<text x="133.4" y="108.8">15B_NO</text>
<text x="157.6" y="110">16C_NC</text>
<text x="158.3" y="112.6">NT242</text>
<text x="188.7" y="110">9B_NC</text>
<text x="188.7" y="112.6">NT251</text>
<text x="27.4" y="118.9">DVM_H</text>
<text x="27.5" y="116.4">NT201</text>
<text x="48.9" y="114">2</text>
<text x="57.1" y="117.7">R5</text>
<text x="157.6" y="115.1">16C_NO</text>
<text x="174.5" y="118.9">TQ2-5_Split</text>
<text x="178.4" y="116.4">K9C</text>
<text x="188.7" y="115.1">9B_NO</text>
<text x="41.4" y="125.3">NT211</text>
<text x="56.8" y="122.7">4.7</text>
<text x="186" y="120.4">9</text>
<text x="188.7" y="122.7">9C_NC</text>
<text x="188.7" y="120.2">NT252</text>
<text x="188.7" y="125.3">NT253</text>
<text x="42.6" y="127.8">S_H</text>
<text x="63.5" y="131.6">R6</text>
<text x="69.8" y="131.6">10</text>
<text x="188.7" y="127.8">9C_NO</text>
<text x="41.4" y="135.4">NT212</text>
<text x="42.8" y="138">S_L</text>
<text x="139" y="136.7">K2C</text>
<text x="42.5" y="143.1">K6C</text>
<text x="122.6" y="143.1">2C_NC</text>
<text x="122.7" y="140.5">NT225</text>
<text x="135.1" y="139.3">TQ2-5_Split</text>
<text x="28.7" y="149.4">NT202</text>
<text x="38.6" y="145.6">TQ2-5_Split</text>
<text x="50.1" y="147.1">7</text>
<text x="58.4" y="145.6">R7</text>
<text x="122.6" y="148.1">2C_NO</text>
<text x="122.7" y="145.6">NT226</text>
<text x="155.7" y="149.4">NT235</text>
<text x="166.9" y="148.1">TQ2-5_Split</text>
<text x="170.8" y="145.6">K7C</text>
<text x="195.6" y="148.1">TQ2-5_Split</text>
<text x="199.4" y="145.6">K3C</text>
<text x="206.3" y="149.6">9</text>
<text x="210.3" y="149.4">NT409</text>
<text x="29.4" y="152">VM_L</text>
<text x="58.1" y="150.7">4.7</text>
<text x="66" y="154.5">K13C</text>
<text x="155.7" y="152">7C_NC</text>
<text x="155.7" y="154.5">NT236</text>
<text x="183" y="154.5">15C_NO</text>
<text x="183.7" y="152">NT243</text>
<text x="210.3" y="154.5">NT410</text>
<text x="210.8" y="152">SC1H</text>
<text x="52.9" y="160.8">NT213</text>
<text x="62.7" y="157">TQ2-5_Split</text>
<text x="74.3" y="158.5">7</text>
<text x="155.6" y="157">7C_NO</text>
<text x="210.8" y="157">SC2H</text>
<text x="53.4" y="163.4">13_W</text>
<text x="78.2" y="165.9">13_NC</text>
<text x="78.3" y="163.4">NT219</text>
<text x="122.7" y="167.2">NT228</text>
<text x="122.7" y="162.1">NT227</text>
<text x="123.2" y="164.7">AWGL</text>
<text x="210.3" y="162.1">NT411</text>
<text x="210.3" y="167.2">NT412</text>
<text x="210.9" y="164.7">SC1L</text>
<text x="85.6" y="169.7">GND</text>
<text x="123.1" y="169.7">INSTL</text>
<text x="210.9" y="169.7">SC2L</text>
<text x="122.7" y="176.1">NT229</text>
<text x="123.1" y="178.6">GND1</text>
<text x="31" y="182.4">TQ2-5_Split</text>
<text x="42.5" y="183.9">2</text>
<text x="45.7" y="183.7">17ANC</text>
<text x="54.6" y="185">TP33</text>
<text x="122.7" y="181.2">NT230</text>
<text x="123.1" y="183.7">GND2</text>
<text x="13" y="187.5">TP31</text>
<text x="21.8" y="186.2">17AC</text>
<text x="45.7" y="188.8">17AN0</text>
<text x="54.6" y="190.1">TP34</text>
<text x="109.8" y="187.5">GND</text>
<text x="31" y="195.1">TQ2-5_Split</text>
<text x="34.3" y="192.6">K17C</text>
<text x="42.5" y="196.6">9</text>
<text x="47" y="196.4">17BNC</text>
<text x="55.9" y="197.7">TP35</text>
<text x="14.3" y="200.2">TP32</text>
<text x="22.8" y="198.9">17BC</text>
<text x="47" y="201.5">17BN0</text>
<text x="55.9" y="202.8">TP36</text>
</g>
<g font-size="1.8" fill="#a90000">
<text x="233" y="21.3">9</text>
<text x="245.7" y="23.9">8 NT376</text>
<text x="50.1" y="27.7">2</text>
<text x="117.4" y="29">2</text>
<text x="233" y="26.4">7</text>
<text x="50.1" y="32.8">4</text>
<text x="62.8" y="30.2">3</text>
<text x="79.3" y="34">2</text>
<text x="117.4" y="34">4</text>
<text x="130.1" y="31.5">3</text>
<text x="144.1" y="31.5">3</text>
<text x="156.8" y="34">4</text>
<text x="48.9" y="41.7">2</text>
<text x="79.3" y="39.1">4</text>
<text x="92" y="36.6">3</text>
<text x="48.9" y="46.7">4</text>
<text x="61.6" y="44.2">3</text>
<text x="194.9" y="45.5">3</text>
<text x="170.8" y="51.8">3</text>
<text x="207.6" y="48">4</text>
<text x="50.1" y="59.4">7</text>
<text x="50.1" y="54.4">9</text>
<text x="62.8" y="56.9">8</text>
<text x="183.5" y="54.4">4</text>
<text x="194.9" y="58.2">8</text>
<text x="120" y="63.2">9</text>
<text x="132.7" y="65.8">8</text>
<text x="142.8" y="65.8">3</text>
<text x="207.6" y="60.7">7</text>
<text x="120" y="68.3">7</text>
<text x="155.5" y="68.3">4</text>
<text x="194.9" y="73.4">3</text>
<text x="207.6" y="75.9">4</text>
<text x="170.8" y="79.8">8</text>
<text x="183.5" y="82.3">7</text>
<text x="40" y="87.4">2</text>
<text x="52.7" y="89.9">3</text>
<text x="194.9" y="86.1">8</text>
<text x="207.6" y="88.6">7</text>
<text x="225.4" y="88.6">3</text>
<text x="40" y="92.5">4</text>
<text x="238.1" y="91.2">4</text>
<text x="88.2" y="101.3">2</text>
<text x="142.8" y="97.5">3</text>
<text x="155.5" y="100.1">4</text>
<text x="225.4" y="101.3">8</text>
<text x="88.2" y="106.4">4</text>
<text x="100.9" y="103.9">3</text>
<text x="118.7" y="103.9">3</text>
<text x="131.4" y="106.4">4</text>
<text x="238.1" y="103.9">7</text>
<text x="142.8" y="110.2">8</text>
<text x="155.5" y="112.8">7</text>
<text x="173.3" y="110.2">3</text>
<text x="186" y="112.8">4</text>
<text x="36.2" y="116.6">3</text>
<text x="48.9" y="119.1">4</text>
<text x="173.3" y="122.9">8</text>
<text x="186" y="125.5">7</text>
<text x="134" y="140.7">9</text>
<text x="146.7" y="143.3">8</text>
<text x="37.4" y="149.6">8</text>
<text x="134" y="145.8">7</text>
<text x="165.7" y="149.6">9</text>
<text x="50.1" y="152.1">9</text>
<text x="165.7" y="154.7">7</text>
<text x="178.4" y="152.1">8</text>
<text x="193.6" y="152.1">8</text>
<text x="206.3" y="154.7">7</text>
<text x="61.6" y="161">8</text>
<text x="74.3" y="163.6">9</text>
<text x="29.8" y="186.4">3</text>
<text x="42.5" y="189">4</text>
<text x="29.8" y="199.1">8</text>
<text x="42.5" y="201.7">7</text>
</g>
<text font-size="1.8" fill="#0000c2" x="111.8" y="40.4">3W</text>
<text font-size="1.8" fill="#0f0f0f" x="104.1" y="68.2">VM_L</text>
</svg>
